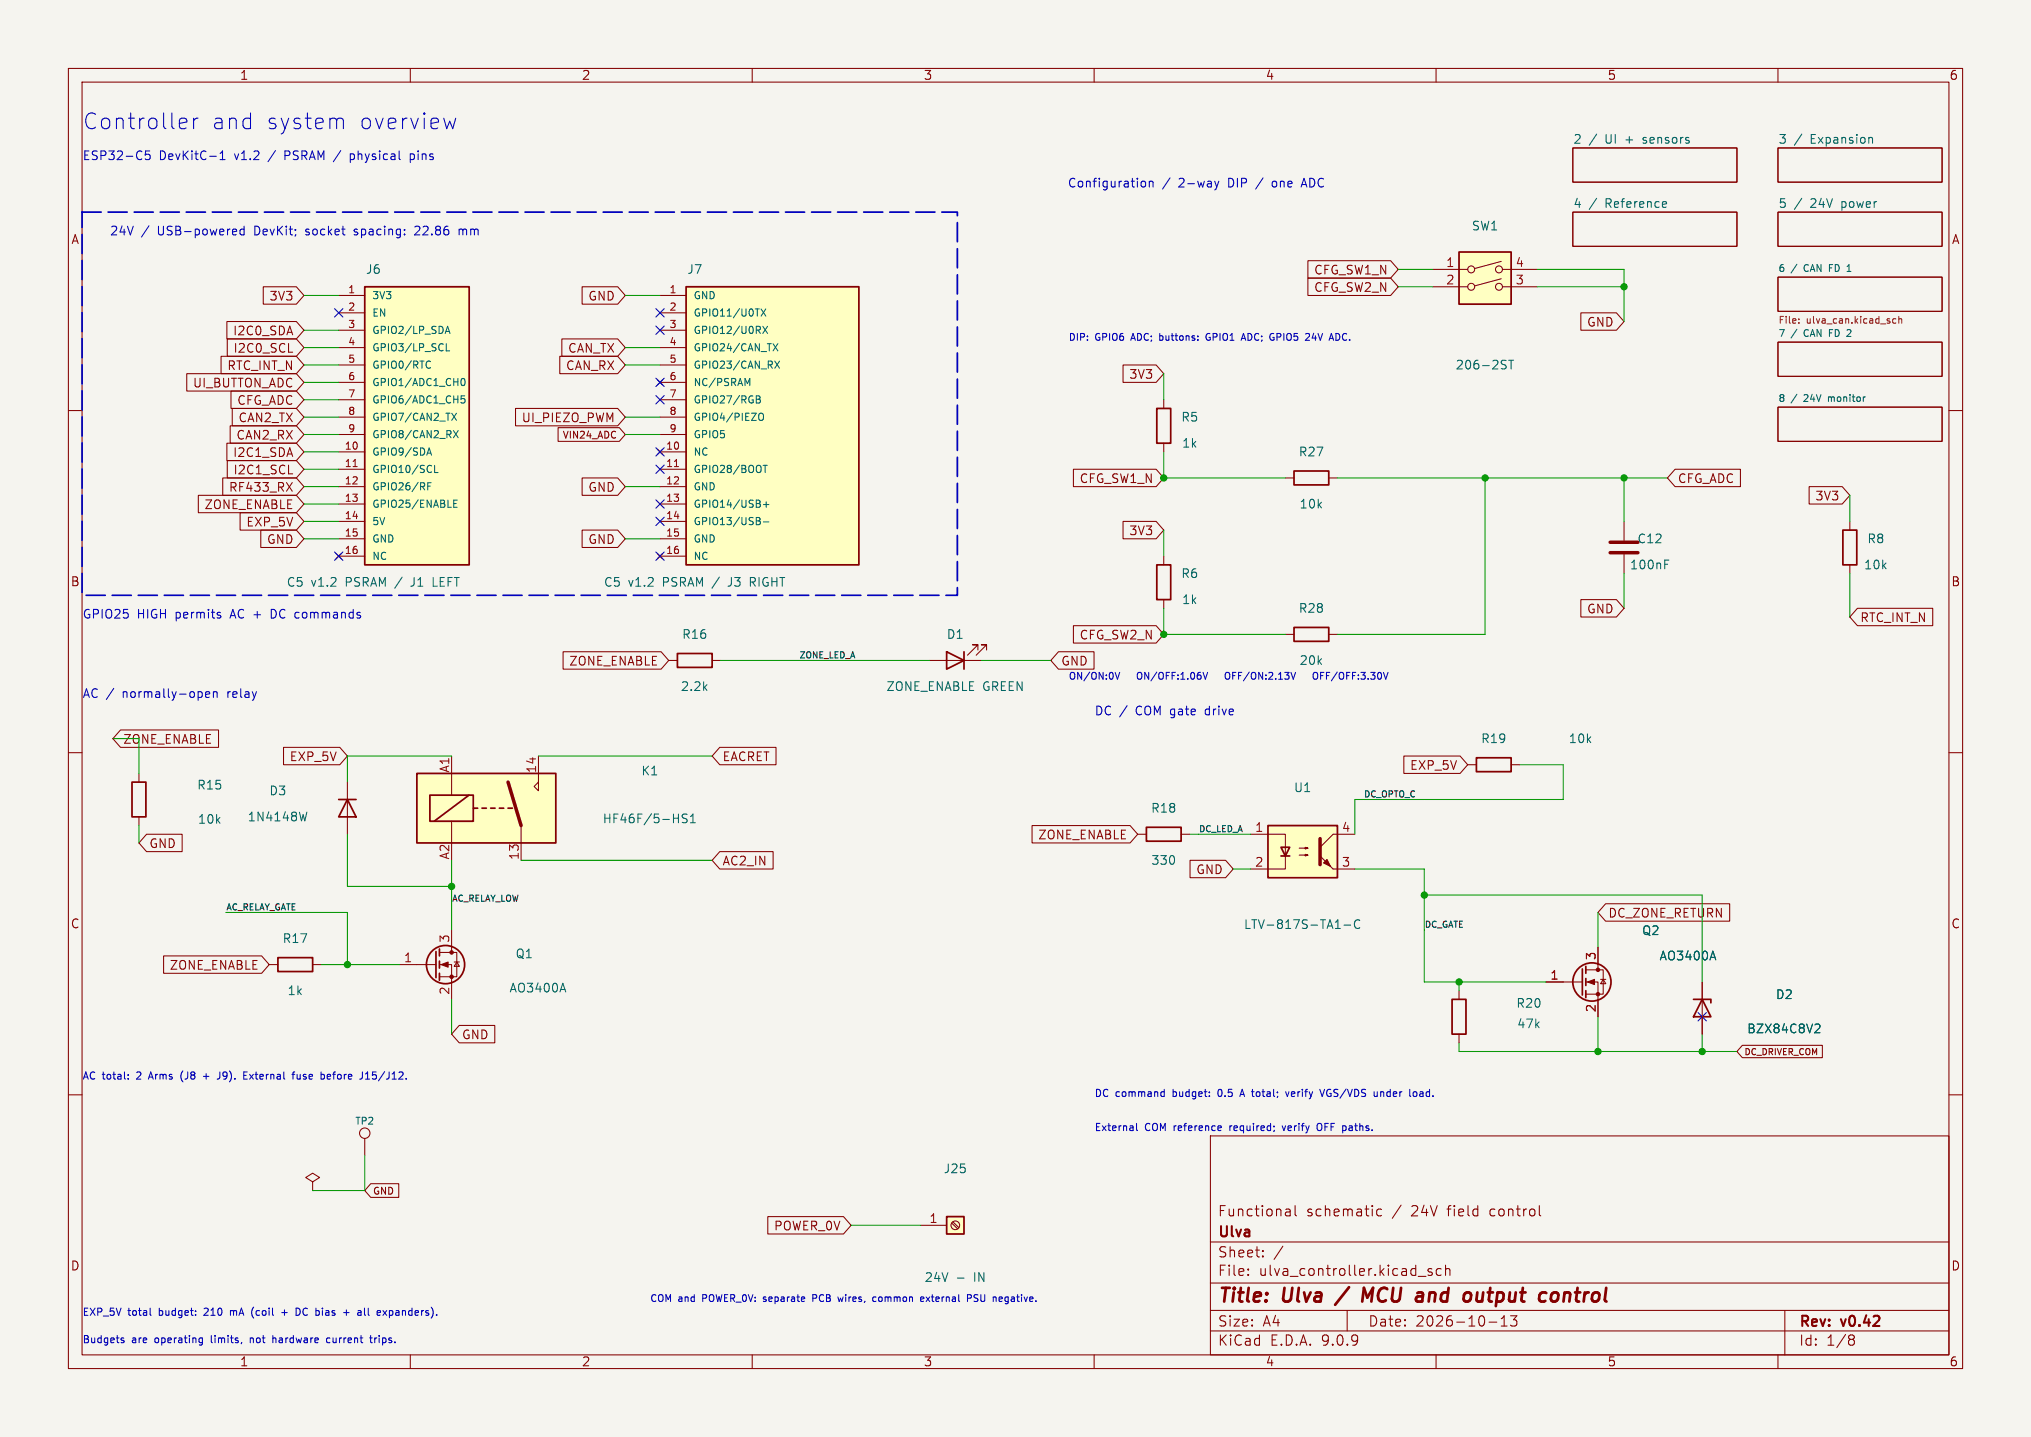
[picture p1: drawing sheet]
<svg xmlns="http://www.w3.org/2000/svg" width="297mm" height="210mm" viewBox="0 0 297 210" stroke-linecap="round" stroke-linejoin="round" font-family="sans-serif">
<path d="M0 0h297v210h-297z" fill="#f5f4ef" stroke="#f5f4ef" stroke-width=".15"/>
<g fill="none" stroke="#840000" stroke-width=".15">
<path d="M10 10h277v190h-277zM12 12h273v186h-273zM60 10v2M110 10v2M160 10v2M210 10v2M260 10v2M230 31h24v5h-24zM230 21.6h24v5h-24zM260 31h24v5h-24zM260 21.6h24v5h-24zM260 59.5h24v5h-24z"/>
<path d="M260 50h24v5h-24zM260 40.5h24v5h-24zM10 60h2M285 60h2M10 110h2M285 110h2M64.3 139.2h2.5v3.5h-2.5M66 135.9v3.3M58.4 141h5.4M64.3 141h1.7v5.1M66.4 140.6h.8M66.8 140.6l.4 .6h-.8z"/>
<path d="M10 160h2M177 166h108v32h-108zM188.2 176.7h.3l.2 .2v.8M188.7 177.6l-.5 .1M188.7 177.1h-.5M189.4 176.2v1.3l.2 .2M202 176.8l-.4-.1-.3 .3v.4l.2 .2h.5M225.1 177.5l.2 .2M285 160h2M60 198v2M110 198v2M160 198v2"/>
<path d="M177 194.5h108M177 191.5h108M177 187.5h108M177 181.5h108M182.5 186.3v.1M182.5 185.5v.1M184.7 183.6v.1M184.7 182.8v.1M187.6 182.1l-1.3 2M197 191.5v3M207.4 186.5h1.1M209.4 185.5l-.4-.1-.2 .2 .1 .2 .5 .2v.3h-.6"/>
<path d="M210 198v2M210.7 185.5l-.4-.1-.3 .3v.4l.2 .2h.5M211.4 185.5a.37 .37 0 0 1 .6 .1v.8M211.4 184.9v1.5M217.7 193.2h1.2M219.5 193.8h.9M219.5 192.7l.5-.4v1.5M221.8 192.3l-.5 .6a.41 .41 0 0 1 .5 .3v.3l-.1 .2-.6 .1-.2-.1M260 198v2M261 191.5v6.5M270.6 195.1l.4 .1 .2 .2-.1 .2-.2 .1M270.6 195.7h.3"/>
<path d="M270.9 195.7l.2 .2 .1 .4-.2 .2-.4 .1"/>
</g>
<path d="M197.3 188.1l-2.1 2.6M200.8 188.2l-.9 1.4-.4-1.4-.3 2M216 188.9l-.1 1 .1 .2 .2 .1 .4-.1M227.1 189a.5 .5 0 0 1 .8 .3l-.1 .5a.62 .62 0 0 1-.7 .4" fill="none" stroke="#840000" stroke-width=".4"/>
<g fill="none" stroke="#006464" stroke-width=".15">
<path d="M243.5 29.5l.2 .3-.6 .1M243.6 30.2l-.1 .1M267.5 39.1h.4M268 38.7h-.5v1M270.1 39.7h.6M270.2 38.9l.2-.2v1M273.5 20.1h.3v.2v.6M267.4 58v.7M267.4 58.1h.1M267.5 48.6h.4M267.5 48.2v1M270.6 48.6l-.5 .6h.6"/>
<path d="M82.3 143.7l.4 1.3"/>
</g>
<path d="M263.1 47.1v.1M263.1 46.6v.1M277.2 46.6h-.2l-.2 .2 .1 .4h.3M277.7 46.7l.1-.1h.3v.6M277.7 46.2v1" fill="none" stroke="#725600" stroke-width=".15"/>
<g fill="none" stroke="#840000" stroke-width=".25">
<path d="M63.8 139.1v3.8M64.3 138.7v1M64.3 140.5v1M64.3 142.2v1.1"/>
<circle cx="65.2" cy="141" r="2.79"/>
</g>
<g fill="#840000" stroke="#840000" stroke-width=".15">
<path d="M64.5 141l1-.4v.8z"/>
<circle cx="66" cy="139.2" r=".25"/>
<circle cx="66" cy="142.7" r=".25"/>
</g>
<path d="M213.4 36.8h7.6v7.7h-7.6z" fill="#ffffc2"/>
<g fill="none" stroke="#840000" stroke-width=".15">
<path d="M209.5 39.4h5.1M219.5 38.2l-3.9 1M219.7 39.4h5.1M209.5 41.9h5.1M219.5 40.7l-3.9 1.1M219.7 41.9h5.1M188 69.9h1.2M194.3 69.9h1.3"/>
<circle cx="215.1" cy="39.4" r=".51"/>
<circle cx="219.2" cy="39.4" r=".51"/>
<circle cx="215.1" cy="41.9" r=".51"/>
<circle cx="219.2" cy="41.9" r=".51"/>
</g>
<path d="M213.4 36.8h7.6v7.7h-7.6zM189.2 68.8h5.1v2.1h-5.1z" fill="none" stroke="#840000" stroke-width=".25"/>
<path d="M220.1 52.6l.2 .1M220.1 53.4l.2 .2-.2 .3M220.6 52.6h.7M221 52.6v1.3" fill="none" stroke="#006464" stroke-width=".15"/>
<path d="M138.4 177.8h2.6v2.5h-2.6z" fill="#ffffc2"/>
<path d="M40.6 140h5.1v2h-5.1zM138.4 177.8h2.6v2.5h-2.6z" fill="none" stroke="#840000" stroke-width=".25"/>
<g fill="none" stroke="#840000" stroke-width=".15">
<path d="M237.5 76.2v2.8M237.5 81v2.8M39.4 141h1.2M45.7 141h1.3M45.7 172.7l1-.6-1-.6-1 .6 1 .6v1.3M45.7 174h.1M53.3 166.4v2.5M134.6 179.1h3.8M139.2 178.7l.8 .9M139.3 178.6l.9 .8"/>
<circle cx="53.3" cy="165.6" r=".76"/>
<circle cx="139.7" cy="179.1" r=".63"/>
</g>
<path d="M243.4 82.5h.5M243.4 81.9h.7M140 186.8h1" fill="none" stroke="#006464" stroke-width=".15"/>
<path d="M235.5 79.2h4M235.5 80.8h4" fill="none" stroke="#840000" stroke-width=".51"/>
<path d="M53.3 41.9h15.3v40.7h-15.3z" fill="#ffffc2"/>
<path d="M53.3 41.9h15.3v40.7h-15.3z" fill="none" stroke="#840000" stroke-width=".25"/>
<g fill="none" stroke="#840000" stroke-width=".15">
<path d="M49.5 43.2h3.8M49.5 45.7h3.8M49.5 48.3h3.8M49.5 50.8h3.8M49.5 53.3h3.8M49.5 55.9h3.8M49.5 58.4h3.8M49.5 61h3.8M49.5 63.5h3.8M49.5 66h3.8M49.5 68.6h3.8M49.5 71.1h3.8"/>
<path d="M49.5 73.7h3.8M49.5 76.2h3.8M49.5 78.7h3.8M49.1 80.9l.8 .8M49.5 81.3h3.8M49.9 80.9l-.8 .8"/>
</g>
<g fill="none" stroke="#006464" stroke-width=".15">
<path d="M62.7 52.8l.3 .1M63 53.7l-.3 .1M65.1 48.7l.4-1 .3 1M65.2 48.4h.5M65.3 50.2v1.1h.5M67.5 55.4l.2-.1a.56 .56 0 0 1 .3 .5 .56 .56 0 0 1-.3 .6l-.2-.1-.1-.3zM68 57.8h-.5l-.1 .5 .2-.1 .3 .1 .1 .1v.4l-.2 .1-.4-.1M62.4 66.5l.4-1 .3 1M62.5 66.2h.5M62.6 71h.3M63.1 70.5h-.5v1.1M63.6 68v1.1h.5"/>
<path d="M66.1 60.4l.7 1M66.3 62.9l.7 1.1M66.4 73.6h.3M66.8 60.4l-.7 1M66.9 73.1h-.5v1h.5M67 62.9l-.7 1.1M63.3 84.4v1.3h.7"/>
</g>
<path d="M51.6 68.2h.6" fill="none" stroke="#a90000" stroke-width=".15"/>
<path d="M100.3 41.9h25.3v40.7h-25.3z" fill="#ffffc2"/>
<path d="M100.3 41.9h25.3v40.7h-25.3zM99.1 95.5h5v2h-5zM19.3 114.3h2v5.1h-2zM49.5 116.8h2.6M50.8 116.8l1.3 2.6h-2.6z" fill="none" stroke="#840000" stroke-width=".25"/>
<g fill="none" stroke="#840000" stroke-width=".15">
<path d="M96.1 55.5l.8 .8M96.5 43.2h3.8M96.5 45.7h3.8M96.5 48.3h3.8M96.5 50.8h3.8M96.5 53.3h3.8M96.5 55.9h3.8M96.5 58.4h3.8M96.9 55.5l-.8 .8M96.1 65.7l.8 .7M96.5 61h3.8M96.5 63.5h3.8"/>
<path d="M96.5 66h3.8M96.5 68.6h3.8M96.5 71.1h3.8M96.5 73.7h3.8M96.5 76.2h3.8M96.5 78.7h3.8M96.9 65.7l-.8 .7M96.1 80.9l.8 .8M96.5 81.3h3.8M96.9 80.9l-.8 .8M97.8 96.5h1.3M104.1 96.5h1.3"/>
<path d="M20.3 113v1.3M20.3 119.4v1.3M50.8 114.3v7.6"/>
</g>
<g fill="none" stroke="#006464" stroke-width=".15">
<path d="M109.3 56.1l.3-.8v1.1M110.6 57.8l.5 .1v.2l-.2 .2M110.6 58.3h.3M110.9 58.3l.3 .2-.1 .3-.5 .1M111.3 45.1l.7 1.1M111.5 47.7l.7 1M112 45.1l-.7 1.1M112.2 47.7l-.7 1M113 50.2l.7 1.1M113.3 52.8l.7 1M113.7 50.2l-.7 1.1M114 52.8l-.7 1"/>
<path d="M110.9 75.6l.2 .2-.2 .3 .2 .1 .1 .3-.2 .2h-.4M111 60.5l.2-.1a.35 .35 0 0 1 .4 .3v.4a.35 .35 0 0 1-.2 .3 .35 .35 0 0 1-.4-.1M111.6 68h.6M111.6 73.7h.8M111.6 76.3h.8M111.9 68v1.1M112 73.3v.8M109.7 85.1h.5M110.2 84.4h-.5v1.3M44.9 118.7l-.3 1.3"/>
</g>
<path d="M98.6 68.2h.6" fill="none" stroke="#a90000" stroke-width=".15"/>
<path d="M61 113h20.3v10.2h-20.3z" fill="#ffffc2"/>
<path d="M66 110.5v5.7M78.7 110.5v5.1l-.6-.7 .6-.6M66 120v3.2M76.2 120.7v5M166.4 121.9h1.2M172.7 121.9h1.3M213.4 144.8v1.3M213.4 151.1v1.3" fill="none" stroke="#840000" stroke-width=".15"/>
<path d="M61 113h20.3v10.2h-20.3zM62.9 116.2h6.3v3.8h-6.3zM68.6 116.2l-5.1 3.8M69.2 118.1h.6M70.5 118.1h.6M71.8 118.1h.6M73 118.1h.7M74.3 118.1h.6M167.6 120.9h5.1v2h-5.1zM212.3 146.1h2.1v5h-2.1z" fill="none" stroke="#840000" stroke-width=".25"/>
<path d="M74.3 114.3l1.9 6.4" fill="none" stroke="#840000" stroke-width=".51"/>
<path d="M100.5 119h-.5l-.2 .1v.4l.6 .2 .1 .3-.3 .2h-.4M101 119.3l.3-.3v1.2M101 120.2h.7" fill="none" stroke="#006464" stroke-width=".15"/>
<path d="M185.4 120.7h10.2v7.6h-10.2z" fill="#ffffc2"/>
<g fill="none" stroke="#840000" stroke-width=".25">
<path d="M169.2 59.7h2v5.1h-2zM269.5 77.5h2v5.1h-2zM138.4 95.3l2.6 1.2-2.6 1.3zM141 95.3v2.5M169.2 82.6h2v5h-2zM189.2 91.7h5.1v2h-5.1zM215.9 110.7h5.1v2.1h-5.1zM185.4 120.7h10.2v7.6h-10.2zM187.3 123.8h1.3l-.6 1.3zM187.3 125.1h1.3M231.4 141.6v3.8M231.9 141.2v1"/>
<path d="M231.9 143v1M231.9 144.8v1M247.6 146.1h2.6v.5M248.9 146.1l1.3 2.5h-2.6z"/>
<circle cx="232.8" cy="143.5" r="2.79"/>
</g>
<g fill="none" stroke="#840000" stroke-width=".15">
<path d="M191.3 38.1h12.1l1.1 1.3-1.1 1.2h-12.1zM27.3 54.6h16l1.1 1.3-1.1 1.3h-16zM32.3 52.1h11l1.1 1.2-1.1 1.3h-11zM33.2 47h10.1l1.1 1.3-1.1 1.2h-10.1zM33.2 49.5h10.1l1.1 1.3-1.1 1.3h-10.1zM33.8 57.1h9.5l1.1 1.3-1.1 1.3h-9.5zM34 59.7h9.3l1.1 1.3-1.1 1.2h-9.3zM38.5 41.9h4.8l1.1 1.3-1.1 1.3h-4.8zM42.2 51.5h.6M75.4 59.7h14.9l1.1 1.3-1.1 1.2h-14.9zM81.9 52.1h8.4l1.1 1.2-1.1 1.3h-8.4zM82.2 49.5h8.1l1.1 1.3-1.1 1.3h-8.1z"/>
<path d="M85.1 41.9h5.2l1.1 1.3-1.1 1.3h-5.2zM164.2 53.3h4.9l1.1 1.3-1.1 1.3h-4.9zM170.2 58.4v1.3M191.3 40.6h12.1l1.1 1.3-1.1 1.3h-12.1zM231.2 45.7h5.2l1.1 1.3-1.1 1.3h-5.2zM29 72.4h14.3l1.1 1.3-1.1 1.2h-14.3zM32.6 69.8h10.7l1.1 1.3-1.1 1.3h-10.7zM33.2 64.8h10.1l1.1 1.2-1.1 1.3h-10.1zM33.2 67.3h10.1l1.1 1.3-1.1 1.3h-10.1zM33.7 62.2h9.6l1.1 1.3-1.1 1.3h-9.6zM35.1 74.9h8.2l1.1 1.3-1.1 1.3h-8.2zM38.1 77.5h5.2l1.1 1.2-1.1 1.3h-5.2z"/>
<path d="M41.9 70.5l.8 1.3M42.2 69.3h.6M42.7 70.5l-.8 1.3M81.6 62.5h9l.8 1-.8 1h-9zM85.1 77.5h5.2l1.1 1.2-1.1 1.3h-5.2zM85.1 69.8h5.2l1.1 1.3-1.1 1.3h-5.2zM157 68.6h12.1l1.1 1.3-1.1 1.2h-12.1zM164.2 76.2h4.9l1.1 1.3-1.1 1.2h-4.9zM170.2 64.8v1.2M245 68.6h9.5v2.5h-9.5l-1.2-1.2zM264.6 71.1h4.8l1.1 1.3-1.1 1.3h-4.8zM270.5 76.2v1.3"/>
<path d="M82.3 95.2h14.4l1.1 1.3-1.1 1.3h-14.4zM135.9 96.5h7.6M143 95v-.8h-.8h.8l-1.5 1.6M144.3 95v-.8h-.8h.8l-1.6 1.6M154.8 95.2h5.2v2.6h-5.2l-1.1-1.3zM157 91.4h12.1l1.1 1.3-1.1 1.3h-12.1zM170.2 81.3v1.3M170.2 87.6v1.3M188 92.7h1.2M194.3 92.7h1.3M231.2 87.6h5.2l1.1 1.3-1.1 1.3h-5.2zM270.5 82.6v1.2"/>
<path d="M271.6 88.9h11v2.5h-11l-1.1-1.2zM17.6 106.7h14.4v2.5h-14.4l-1.1-1.2zM41.5 109.2h8.2l1.1 1.3-1.1 1.3h-8.2zM105.3 109.2h8.2v2.6h-8.2l-1.2-1.3zM205.3 110.5h8.2l1.1 1.3-1.1 1.2h-8.2zM214.6 111.8h1.3M221 111.8h1.2M21.4 121.9h5.2v2.6h-5.2l-1.1-1.3zM23.9 139.7h14.4l1.1 1.3-1.1 1.2h-14.4zM105.3 124.5h7.8v2.5h-7.8l-1.2-1.3zM150.9 120.6h14.4l1.1 1.3-1.1 1.3h-14.4zM174 125.7h5.2l1.1 1.3-1.1 1.3h-5.2z"/>
<path d="M182.9 121.9h5.1v3.3M188 125.1v1.9h-5.1M190 124h1.3l-.4 .1v-.3l.4 .2M190 125h1.3l-.4 .1v-.3l.4 .2M194.9 127h3.2M198.1 121.9h-3.2l-1.9 1.9M233.7 138.4v3.3M234.8 132.1h18.1v2.5h-18.1l-1.1-1.2zM67.2 149.9h5.2v2.5h-5.2l-1.2-1.3zM226.1 143.5h5.3M231.9 141.7h2.5v3.6h-2.5M231.9 143.5h1.8v5.1"/>
<path d="M234.1 143.1h.7M234.4 143.1l.4 .7h-.7zM248.9 143.5v7.6M254.8 152.8h11.7v1.8h-11.7l-.8-.9zM54.2 173h4.1v2h-4.1l-.9-1zM112.3 177.8h11l1.2 1.3-1.2 1.2h-11z"/>
</g>
<path d="M193 122.6v3.8" fill="none" stroke="#840000" stroke-width=".51"/>
<g fill="#840000" stroke="#840000" stroke-width=".15">
<path d="M193.5 126.1l.6-.5 .5 1z"/>
<path d="M193 125.1l1.9 1.9z"/>
<path d="M232.2 143.5l1-.4v.8z"/>
<circle cx="233.7" cy="141.7" r=".25"/>
<circle cx="233.7" cy="145.3" r=".25"/>
</g>
<path d="M196.5 135.2h1M198.8 134.5a.51 .51 0 0 0-.6 0 .51 .51 0 0 0-.1 .6 .48 .48 0 0 0 .2 .5 .48 .48 0 0 0 .5 0M250.5 139l.4 1.3M265.6 149.7h.4l.1 .3-.7 .9h.7" fill="none" stroke="#006464" stroke-width=".15"/>
<g fill="none" stroke="#009600" stroke-width=".15">
<path d="M204.5 39.4h5M224.8 39.4h12.7v7.6M44.4 53.3h5.1M44.4 50.8h5.1M44.4 43.2h5.1M44.4 55.9h5.1M44.4 48.3h5.1M44.4 58.4h5.1M91.4 53.3h5.1M91.4 50.8h5.1M91.4 43.2h5.1M170.2 54.6v3.8"/>
<path d="M204.5 41.9h5M224.8 41.9h12.7M44.4 63.5h5.1M44.4 61h5.1M44.4 68.6h5.1M44.4 76.2h5.1M44.4 78.7h5.1M44.4 71.1h5.1M44.4 73.7h5.1M44.4 66h5.1M91.4 63.5h5.1M91.4 61h5.1"/>
<path d="M91.4 78.7h5.1M91.4 71.1h5.1M170.2 66v3.9h17.8M170.2 77.5v3.8M195.6 69.9h48.2M217.2 69.9v22.8h-21.6M237.5 69.9v6.3M270.5 72.4v3.8M105.4 96.5h30.5M143.5 96.5h10.2M170.2 88.9v3.8h17.8M237.5 83.8v5.1"/>
<path d="M270.5 83.8v6.4M16.5 108h3.8v5M66 110.5h-15.2v3.8M78.7 110.5h25.4M222.2 111.8h6.4v5h-30.5v5.1M20.3 120.7v2.5M33 133.4h17.8v7.6M50.8 121.9v7.6h15.2M66 125.7v10.2M76.2 125.7h27.9M174 121.9h8.9M180.3 127h2.6"/>
<path d="M198.1 127h10.2v16.5h17.8M208.3 130.8h40.6v12.7M233.7 133.4v5M47 141h11.4M66 146.1v5M213.4 152.4v1.3h40.6M213.4 143.5v1.3M233.7 148.6v5.1M248.9 151.1v2.6M53.3 168.9v5.1h-7.6M124.5 179.1h10.1"/>
</g>
<g fill="none" stroke="#000084" stroke-width=".15">
<path d="M48.9 45.1l1.2 1.2M50.1 45.1l-1.2 1.2M95.9 45.1l1.2 1.2M95.9 47.7l1.2 1.2M95.9 57.8l1.2 1.2M95.9 55.3l1.2 1.2M97.1 45.1l-1.2 1.2M97.1 47.7l-1.2 1.2M97.1 57.8l-1.2 1.2M97.1 55.3l-1.2 1.2M95.9 65.4l1.2 1.2M95.9 68l1.2 1.2"/>
<path d="M95.9 73.1l1.2 1.2M95.9 75.6l1.2 1.2M97.1 65.4l-1.2 1.2M97.1 68l-1.2 1.2M97.1 73.1l-1.2 1.2M97.1 75.6l-1.2 1.2M48.9 80.7l1.2 1.2M50.1 80.7l-1.2 1.2M95.9 80.7l1.2 1.2M97.1 80.7l-1.2 1.2M248.3 148l1.2 1.2M249.5 148l-1.2 1.2"/>
</g>
<g fill="none" stroke="#0000c2" stroke-width=".15">
<path d="M27 17.3l.2 .1 .1 .4-1.1 .2M27.2 18.7l-.2 .1M28.3 17.3v1.5M29 17.3a.59 .59 0 0 0-.7 .4M49.9 17.3l.2 .1 .1 .2v1.2M66.6 17.3l-.4 1.5-.4-1.1M21.9 22.1h-.6l-.1 .6 .2-.2 .4 .1 .2 .2-.1 .4-.2 .1h-.3l-.2-.1M30.7 22.8h.9M32.2 23.3h.7M32.2 22.4l.3-.3v1.2M35.7 33.1v1.2M35.7 33.5h-.4l-.2 .2v.4l.1 .2h.5"/>
<path d="M51.2 23.3h.4M51.2 22.5v1.3M51.6 22.5h-.4M51.8 34.3h.1M52 33.5l-.2 .2 .2 .2M60 22.5h.4l.1 .1M60 22.5v1.3M60.5 23.2l-.1 .1h-.4M61.2 33.1h-.3l-.2 .1M61.3 33.6l-.7 .7h.8M67.1 33.6l.4-.1 .2 .2M67.1 33.5v.8"/>
<path d="M167 26.5h.3l.2 .2v.4l-.1 .2h-.4M168.1 26.6l.2-.1h.3v.8M168.1 26.5v.8M177.6 26.5l.3 .8M177.9 27.3l-.2 .4M178.2 26.5l-.3 .8M186.2 26.5l-.2 .2v.4l.2 .2M190.4 27h.6M190.7 26.1l-.4 1.2M169.6 48.7v1M169.6 49.7h.1M169.7 49.1h-.1"/>
<path d="M176.7 48.7a.54 .54 0 0 0-.3 .5 .54 .54 0 0 0 .3 .5M181.5 49.7l.3-1 .4 1M181.6 49.4h.5M186.1 49.3h.2v.4M192.1 48.7l-.2 .7h.6M195.4 48.7l.4 .2M195.8 49.6l-.4 .1M32.1 89.9l.2 .2-.2 .2M32.1 89.5h.1M40 89.1h-.3v1.2h.3M163.1 98.3l.3 1 .3-1M166.5 98.3a.71 .71 0 0 0 0 .9"/>
<path d="M176.6 98.3l-.3 1M179.2 98.4l.2-.1a.34 .34 0 0 1 .4 .3v.3a.33 .33 0 0 1-.3 .4 .33 .33 0 0 1-.3-.4zM192.1 98.4l.2-.1a.34 .34 0 0 1 .4 .3v.3a.33 .33 0 0 1-.3 .4 .33 .33 0 0 1-.4-.4zM193.1 98.7h.4M193.6 98.3h-.5v1M30.1 101.5l.6-.1-.1-.3h-.4l-.1 .2v.6h.5M31.2 101.2l.2-.1h.3l.1 .8M31.2 101.1v.8M18.8 157.6v.1M18.8 157.1v.1M22.1 156.7l-.4 1M26.7 156.6a1.23 1.23 0 0 0 0 1.5"/>
<path d="M29.8 157.3h.8M30.2 156.9v.8M32.2 156.7v.7l-.3 .3M35.7 157.2h.3M35.7 157.7h.5M35.7 156.7h.5M36.5 157l.6 .7M37.1 157l-.6 .7M42.7 157h.4M43.1 156.7l-.2 .1v.9M43.5 157v.7h.3l.1-.1M43.9 157v.7"/>
<path d="M47.9 157.4l.5-.1-.1-.2-.3-.1-.1 .2v.5h.4M53.5 157.7h.6M53.5 157l.3-.3v1M170 159.5l.3 .1M170.3 159.2v1M181.4 159.9h.5M181.7 159.2l-.4 1M188 159.5l.3 .7 .2-.7M193 159.2l.4 1 .3-1M194.1 159.4v.6M201.9 159.5v.7M202.2 159.5l-.3 .1"/>
<path d="M206.8 159.6l.2-.1 .2 .2-.1 .5h-.3M207.7 159.9v.3M166.2 164.2v.9l.2 .1M170.3 160.2h-.3M178.5 164.5l.1 .3-.5 .1M178.6 165.2h-.1M187.5 164.5l.3 .7M193.2 164.2h-.1a.35 .35 0 0 0-.5 .3v.4a.35 .35 0 0 0 .2 .3 .35 .35 0 0 0 .4 0M17.8 195.8l.4 .2-.1 .2h-.3M17.8 195.6h.3M22 191.2v.9l.1 .1M29.3 195.5l.3 .1"/>
<path d="M29.6 196.2h-.3M29.6 195.5v.9l-.1 .1-.2 .1M30.4 191.6l-.6 .6h.7M33.7 191.5v.7M34 191.5l-.3 .1M36.6 195.5v.7M36.9 195.5l-.3 .1M37 192.4l.1 .2M37.1 191l-.1 .2M39.9 195.6l.2-.1 .2 .1 .1 .6M39.9 195.2v1M41.2 191.8h.8"/>
<path d="M41.6 191.4v.8M43.3 192.2v-1a.54 .54 0 0 1 .6 .4 .54 .54 0 0 1-.3 .6M48.3 195.6l-.3-.1-.2 .2 .1 .5h.4M50.3 191.8h.8M53.3 191.2v.9M53.4 192.2h.1M53.9 191.2v.9l.1 .1M54.1 195.5h.4M54.2 195.2v.9l.3 .1M54.8 195.5v.7M55.1 195.5l-.3 .2M56 191.5l.6 .7"/>
<path d="M56.6 191.5l-.6 .7M57 192.2h.3M57 191.5v1.1M57.3 191.5l-.3 .1M111.6 190.2h.1M111.7 189.6v.2M118.9 189.7h.3M119.2 189.2h-.3v1M123.3 189.5l-.2 .7-.2-.5-.2 .5M128.1 189.6l-.3-.1-.2 .2 .1 .5h.4M134.6 189.9l.5-.1v-.2l-.3-.1-.2 .2 .1 .5h.4M135.4 189.5l.6 .7"/>
<path d="M136 189.5l-.6 .7M141.5 189.2h.4l.2 .2-.1 .3h-.5M142.4 190.2h.5M142.9 189.2l-.4 .1-.1 .2 .1 .1 .4 .2M146.4 189.5l.2 .3-.5 .1M146.5 190.2h-.1"/>
</g>
<path d="M12 31h128v56h-128z" fill="none" stroke="#0000c2" stroke-width=".25" stroke-dasharray="2.8 1"/>
<g fill="#009600" stroke="#009600" stroke-width=".15">
<circle cx="50.8" cy="141" r=".46"/>
<circle cx="213.4" cy="143.5" r=".46"/>
<circle cx="233.7" cy="153.7" r=".46"/>
<circle cx="248.9" cy="153.7" r=".46"/>
<circle cx="208.3" cy="130.8" r=".46"/>
<circle cx="66" cy="129.5" r=".46"/>
<circle cx="170.2" cy="69.9" r=".46"/>
<circle cx="237.5" cy="41.9" r=".46"/>
<circle cx="170.2" cy="92.7" r=".46"/>
<circle cx="217.2" cy="69.9" r=".46"/>
<circle cx="237.5" cy="69.9" r=".46"/>
</g>
<g font-size="3.2" fill="#0000c2">
<text x="12" y="19.1">Controller</text>
<text x="30.8" y="19.1">and</text>
<text x="38.8" y="19.1">system</text>
<text x="52.4" y="19.1">overview</text>
</g>
<g font-size="2.8" fill="#840000">
<text x="178" y="190.9">Title:</text>
<text x="187.7" y="190.9">Ulva</text>
<text x="200.9" y="190.9">MCU</text>
<text x="209.6" y="190.9">and</text>
<text x="217.3" y="190.9">output</text>
<text x="229.2" y="190.9">control</text>
</g>
<g font-size="2.1" fill="#840000">
<text x="178" y="178">Functional</text>
<text x="191" y="178">schematic</text>
<text x="203.7" y="178">/</text>
<text x="206.5" y="178">24V</text>
<text x="212" y="178">field</text>
<text x="218.3" y="178">control</text>
<text x="178" y="184">Sheet:</text>
<text x="178" y="181.2">Ulva</text>
<text x="178" y="186.7">File:</text>
<text x="184.1" y="186.7">ulva_controller.kicad_sch</text>
<text x="178" y="196.9">KiCad</text>
<text x="178" y="194.1">Size:</text>
<text x="184.7" y="194.1">A4</text>
<text x="185.7" y="196.9">E.D.A.</text>
<text x="193.3" y="196.9">9.0.9</text>
<text x="200" y="194.1">Date:</text>
<text x="207" y="194.1">2026-10-13</text>
<text x="263" y="194.3">Rev:</text>
<text x="263" y="196.9">Id:</text>
<text x="267.1" y="196.9">1/8</text>
<text x="269.4" y="194.3">v0.42</text>
</g>
<g font-size="1.8" fill="#840000">
<text x="35" y="11.9">1</text>
<text x="85" y="11.9">2</text>
<text x="135" y="11.9">3</text>
<text x="185" y="11.9">4</text>
<text x="235" y="11.9">5</text>
<text x="285" y="11.9">6</text>
<text x="10.3" y="35.9">A</text>
<text x="285.3" y="35.9">A</text>
<text x="192.1" y="40.3">CFG_SW1_N</text>
<text x="39.3" y="44.1">3V3</text>
<text x="85.9" y="44.1">GND</text>
<text x="192.1" y="42.9">CFG_SW2_N</text>
<text x="232" y="47.9">GND</text>
<text x="34" y="49.2">I2C0_SDA</text>
<text x="34" y="51.8">I2C0_SCL</text>
<text x="83" y="51.8">CAN_TX</text>
<text x="28.1" y="56.8">UI_BUTTON_ADC</text>
<text x="33.1" y="54.3">RTC_INT_N</text>
<text x="34.6" y="59.4">CFG_ADC</text>
<text x="82.7" y="54.3">CAN_RX</text>
<text x="165" y="55.6">3V3</text>
<text x="34.5" y="64.5">CAN2_RX</text>
<text x="34.8" y="61.9">CAN2_TX</text>
<text x="76.2" y="61.9">UI_PIEZO_PWM</text>
<text x="34" y="67">I2C1_SDA</text>
<text x="34" y="69.5">I2C1_SCL</text>
<text x="157.8" y="70.8">CFG_SW1_N</text>
<text x="245.3" y="70.8">CFG_ADC</text>
<text x="29.8" y="74.6">ZONE_ENABLE</text>
<text x="33.4" y="72.1">RF433_RX</text>
<text x="35.9" y="77.2">EXP_5V</text>
<text x="85.9" y="72.1">GND</text>
<text x="265.4" y="73.3">3V3</text>
<text x="38.9" y="79.7">GND</text>
<text x="85.9" y="79.7">GND</text>
<text x="165" y="78.4">3V3</text>
<text x="10.3" y="85.9">B</text>
<text x="232" y="89.9">GND</text>
<text x="285.3" y="85.9">B</text>
<text x="157.8" y="93.7">CFG_SW2_N</text>
<text x="271.9" y="91.1">RTC_INT_N</text>
<text x="83.2" y="97.5">ZONE_ENABLE</text>
<text x="155.1" y="97.5">GND</text>
<text x="17.9" y="108.9">ZONE_ENABLE</text>
<text x="42.3" y="111.4">EXP_5V</text>
<text x="105.6" y="111.4">EACRET</text>
<text x="206.1" y="112.7">EXP_5V</text>
<text x="21.7" y="124.1">GND</text>
<text x="151.7" y="122.9">ZONE_ENABLE</text>
<text x="105.6" y="126.7">AC2_IN</text>
<text x="174.8" y="128">GND</text>
<text x="10.3" y="135.9">C</text>
<text x="235.1" y="134.3">DC_ZONE_RETURN</text>
<text x="285.3" y="135.9">C</text>
<text x="24.7" y="141.9">ZONE_ENABLE</text>
<text x="67.5" y="152.1">GND</text>
<text x="10.3" y="185.9">D</text>
<text x="113.1" y="180">POWER_0V</text>
<text x="285.3" y="185.9">D</text>
<text x="35" y="199.9">1</text>
<text x="85" y="199.9">2</text>
<text x="135" y="199.9">3</text>
<text x="185" y="199.9">4</text>
<text x="235" y="199.9">5</text>
<text x="285" y="199.9">6</text>
</g>
<g font-size="1.8" fill="#0000c2">
<text x="12" y="23.6">ESP32-C5</text>
<text x="23.3" y="23.6">DevKitC-1</text>
<text x="34.4" y="23.6">v1.2</text>
<text x="39.6" y="23.6">/</text>
<text x="42.1" y="23.6">PSRAM /</text>
<text x="52" y="23.6">physical</text>
<text x="61" y="23.6">pins</text>
<text x="156.1" y="27.6">Configuration</text>
<text x="170" y="27.6">/</text>
<text x="172.5" y="27.6">2-way</text>
<text x="179.9" y="27.6">DIP</text>
<text x="184.2" y="27.6">/</text>
<text x="186.7" y="27.6">one</text>
<text x="191.3" y="27.6">ADC</text>
<text x="16" y="34.6">24V</text>
<text x="20.7" y="34.6">/</text>
<text x="23.2" y="34.6">USB-powered</text>
<text x="37.5" y="34.6">DevKit;</text>
<text x="45.2" y="34.6">socket</text>
<text x="52.5" y="34.6">spacing:</text>
<text x="61.5" y="34.6">22.86</text>
<text x="68.2" y="34.6">mm</text>
<text x="12" y="90.6">GPIO25</text>
<text x="20.1" y="90.6">HIGH</text>
<text x="25.8" y="90.6">permits</text>
<text x="34" y="90.6">AC +</text>
<text x="40.3" y="90.6">DC commands</text>
<text x="12" y="102.2">AC /</text>
<text x="18" y="102.2">normally-open</text>
<text x="33.5" y="102.2">relay</text>
<text x="160" y="104.8">DC /</text>
<text x="166.2" y="104.8">COM gate</text>
<text x="176.7" y="104.8">drive</text>
</g>
<g font-size="1.8" fill="#006464">
<text x="230" y="21.2">2</text>
<text x="232.4" y="21.2">/</text>
<text x="234.9" y="21.2">UI</text>
<text x="238" y="21.2">+</text>
<text x="240.7" y="21.2">sensors</text>
<text x="260" y="21.2">3</text>
<text x="262.4" y="21.2">/</text>
<text x="264.9" y="21.2">Expansion</text>
<text x="215.1" y="33.9">SW1</text>
<text x="230" y="30.6">4</text>
<text x="232.4" y="30.6">/</text>
<text x="234.9" y="30.6">Reference</text>
<text x="260" y="30.6">5</text>
<text x="262.4" y="30.6">/</text>
<text x="264.9" y="30.6">24V</text>
<text x="269.6" y="30.6">power</text>
<text x="53.4" y="40.2">J6</text>
<text x="100.4" y="40.2">J7</text>
<text x="212.8" y="54.2">206-2ST</text>
<text x="172.6" y="61.8">R5</text>
<text x="172.8" y="65.6">1k</text>
<text x="189.8" y="66.9">R27</text>
<text x="189.9" y="74.5">10k</text>
<text x="238.3" y="83.4">100nF</text>
<text x="239.4" y="79.6">C12</text>
<text x="272.5" y="83.4">10k</text>
<text x="273" y="79.6">R8</text>
<text x="41.8" y="86">C5</text>
<text x="45.5" y="86">v1.2</text>
<text x="50.7" y="86">PSRAM /</text>
<text x="60.6" y="86">J1</text>
<text x="64" y="86">LEFT</text>
<text x="88.2" y="86">C5</text>
<text x="91.9" y="86">v1.2</text>
<text x="97" y="86">PSRAM /</text>
<text x="107" y="86">J3</text>
<text x="110.3" y="86">RIGHT</text>
<text x="172.6" y="84.7">R6</text>
<text x="172.8" y="88.5">1k</text>
<text x="189.8" y="89.8">R28</text>
<text x="99.7" y="93.6">R16</text>
<text x="138.4" y="93.6">D1</text>
<text x="99.5" y="101.2">2.2k</text>
<text x="129.5" y="101.2">ZONE_ENABLE</text>
<text x="143.7" y="101.2">GREEN</text>
<text x="189.9" y="97.4">20k</text>
<text x="93.7" y="113.5">K1</text>
<text x="216.5" y="108.8">R19</text>
<text x="229.3" y="108.8">10k</text>
<text x="28.7" y="115.6">R15</text>
<text x="39.3" y="116.4">D3</text>
<text x="168.2" y="119">R18</text>
<text x="189.1" y="116">U1</text>
<text x="28.9" y="120.6">10k</text>
<text x="36.1" y="120.2">1N4148W</text>
<text x="88" y="120.5">HF46F/5-HS1</text>
<text x="168.3" y="126.6">330</text>
<text x="181.8" y="136">LTV-817S-TA1-C</text>
<text x="240" y="136.9">Q2</text>
<text x="41.2" y="138">R17</text>
<text x="75.3" y="140.3">Q1</text>
<text x="242.6" y="140.6">AO3400A</text>
<text x="42" y="145.6">1k</text>
<text x="74.4" y="145.3">AO3400A</text>
<text x="221.6" y="147.5">R20</text>
<text x="259.6" y="146.2">D2</text>
<text x="221.8" y="150.5">47k</text>
<text x="255.4" y="151.2">BZX84C8V2</text>
<text x="137.9" y="171.7">J25</text>
<text x="135.1" y="187.6">24V</text>
<text x="142.5" y="187.6">IN</text>
</g>
<g font-size="1.8" fill="#a90000">
<text x="211.4" y="39.1">1</text>
<text x="211.4" y="41.7">2</text>
<text x="221.5" y="39.1">4</text>
<text x="221.5" y="41.7">3</text>
<text x="65.8" y="113" transform="rotate(-90 65.8 113)">A1</text>
<text x="78.5" y="113.1" transform="rotate(-90 78.5 113.1)">14</text>
<text x="65.8" y="125.7" transform="rotate(-90 65.8 125.7)">A2</text>
<text x="75.9" y="125.8" transform="rotate(-90 75.9 125.8)">13</text>
<text x="183.4" y="121.7">1</text>
<text x="196.1" y="121.7">4</text>
<text x="183.4" y="126.7">2</text>
<text x="196.1" y="126.7">3</text>
<text x="65.8" y="137.9" transform="rotate(-90 65.8 137.9)">3</text>
<text x="59" y="140.7">1</text>
<text x="226.6" y="143.3">1</text>
<text x="233.4" y="140.4" transform="rotate(-90 233.4 140.4)">3</text>
<text x="65.8" y="145.5" transform="rotate(-90 65.8 145.5)">2</text>
<text x="233.4" y="148" transform="rotate(-90 233.4 148)">2</text>
<text x="135.8" y="178.8">1</text>
</g>
<g font-size="1.5" fill="#a90000">
<text x="50.8" y="42.9">1</text>
<text x="50.8" y="45.5">2</text>
<text x="97.8" y="42.9">1</text>
<text x="97.8" y="45.5">2</text>
<text x="50.8" y="48">3</text>
<text x="50.8" y="50.5">4</text>
<text x="50.8" y="53.1">5</text>
<text x="97.8" y="48">3</text>
<text x="97.8" y="50.5">4</text>
<text x="97.8" y="53.1">5</text>
<text x="50.8" y="55.6">6</text>
<text x="50.8" y="58.2">7</text>
<text x="97.8" y="55.6">6</text>
<text x="97.8" y="58.2">7</text>
<text x="50.3" y="65.8">10</text>
<text x="50.8" y="60.7">8</text>
<text x="50.8" y="63.2">9</text>
<text x="97.3" y="65.8">10</text>
<text x="97.8" y="60.7">8</text>
<text x="97.8" y="63.2">9</text>
<text x="50.3" y="68.3">11</text>
<text x="50.3" y="70.9">12</text>
<text x="97.3" y="68.3">11</text>
<text x="97.3" y="70.9">12</text>
<text x="50.3" y="73.4">13</text>
<text x="50.3" y="75.9">14</text>
<text x="97.3" y="73.4">13</text>
<text x="97.3" y="75.9">14</text>
<text x="50.3" y="78.5">15</text>
<text x="50.3" y="81">16</text>
<text x="97.3" y="78.5">15</text>
<text x="97.3" y="81">16</text>
</g>
<g font-size="1.5" fill="#006464">
<text x="54.4" y="43.9">3V3</text>
<text x="54.4" y="46.5">EN</text>
<text x="101.3" y="43.9">GND</text>
<text x="101.3" y="46.5">GPIO11/U0TX</text>
<text x="54.4" y="49">GPIO2/LP_SDA</text>
<text x="54.4" y="51.6">GPIO3/LP_SCL</text>
<text x="101.3" y="49">GPIO12/U0RX</text>
<text x="101.3" y="51.6">GPIO24/CAN_TX</text>
<text x="54.4" y="54.1">GPIO0/RTC</text>
<text x="54.4" y="56.6">GPIO1/ADC1_CH0</text>
<text x="54.4" y="59.2">GPIO6/ADC1_CH5</text>
<text x="101.3" y="54.1">GPIO23/CAN_RX</text>
<text x="101.3" y="56.6">NC/PSRAM</text>
<text x="101.3" y="59.2">GPIO27/RGB</text>
<text x="54.4" y="61.7">GPIO7/CAN2_TX</text>
<text x="54.4" y="64.3">GPIO8/CAN2_RX</text>
<text x="101.3" y="61.7">GPIO4/PIEZO</text>
<text x="101.3" y="64.3">GPIO5</text>
<text x="54.4" y="66.8">GPIO9/SDA</text>
<text x="54.4" y="69.3">GPIO10/SCL</text>
<text x="54.4" y="71.9">GPIO26/RF</text>
<text x="101.3" y="66.8">NC</text>
<text x="101.3" y="69.3">GPIO28/BOOT</text>
<text x="101.3" y="71.9">GND</text>
<text x="54.4" y="74.4">GPIO25/ENABLE</text>
<text x="54.4" y="77">5V</text>
<text x="101.3" y="74.4">GPIO14/USB+</text>
<text x="101.3" y="77">GPIO13/USB-</text>
<text x="54.4" y="79.5">GND</text>
<text x="54.4" y="82">NC</text>
<text x="101.3" y="79.5">GND</text>
<text x="101.3" y="82">NC</text>
</g>
<g font-size="1.5" fill="#0000c2">
<text x="12" y="158">AC total:</text>
<text x="20.2" y="158">2</text>
<text x="22.2" y="158">Arms</text>
<text x="27.1" y="158">(J8</text>
<text x="30.6" y="158">+</text>
<text x="33" y="158">J9).</text>
<text x="37" y="158">External</text>
<text x="44.5" y="158">fuse</text>
<text x="48.8" y="158">before</text>
<text x="54.8" y="158">J15/J12.</text>
<text x="160" y="160.5">DC</text>
<text x="163.1" y="160.5">command</text>
<text x="171.7" y="160.5">budget:</text>
<text x="178.5" y="160.5">0.5</text>
<text x="182.1" y="160.5">A total;</text>
<text x="189.2" y="160.5">verify</text>
<text x="194.5" y="160.5">VGS/VDS</text>
<text x="202.6" y="160.5">under</text>
<text x="208" y="160.5">load.</text>
<text x="160" y="165.5">External</text>
<text x="167.4" y="165.5">COM reference</text>
<text x="180.2" y="165.5">required;</text>
<text x="188.2" y="165.5">verify</text>
<text x="193.5" y="165.5">OFF paths.</text>
<text x="12" y="192.5">EXP_5V</text>
<text x="12" y="196.5">Budgets</text>
<text x="18.7" y="192.5">total</text>
<text x="19.3" y="196.5">are</text>
<text x="22.8" y="196.5">operating</text>
<text x="23.4" y="192.5">budget:</text>
<text x="30.3" y="192.5">210</text>
<text x="31.3" y="196.5">limits,</text>
<text x="34.3" y="192.5">mA</text>
<text x="37.2" y="196.5">not</text>
<text x="37.7" y="192.5">(coil</text>
<text x="40.8" y="196.5">hardware</text>
<text x="42.3" y="192.5">+</text>
<text x="44.7" y="192.5">DC</text>
<text x="47.8" y="192.5">bias</text>
<text x="48.9" y="196.5">current</text>
<text x="52.1" y="192.5">+</text>
<text x="54.5" y="192.5">all</text>
<text x="55.6" y="196.5">trips.</text>
<text x="57.6" y="192.5">expanders).</text>
</g>
<g font-size="1.4" fill="#006464">
<text x="260" y="39.8">6</text>
<text x="262" y="39.8">/</text>
<text x="264" y="39.8">CAN</text>
<text x="268" y="39.8">FD</text>
<text x="260" y="49.3">7</text>
<text x="262" y="49.3">/</text>
<text x="264" y="49.3">CAN</text>
<text x="268" y="49.3">FD</text>
<text x="270.8" y="49.3">2</text>
<text x="260" y="58.8">8</text>
<text x="262" y="58.8">/</text>
<text x="264" y="58.8">24V</text>
<text x="267.8" y="58.8">monitor</text>
<text x="51.9" y="164.6">TP2</text>
</g>
<g font-size="1.4" fill="#725600">
<text x="260" y="47.7">File:</text>
<text x="264.2" y="47.7">ulva_can.kicad_sch</text>
</g>
<g font-size="1.4" fill="#0000c2">
<text x="156.2" y="50">DIP:</text>
<text x="160.2" y="50">GPIO6</text>
<text x="165.7" y="50">ADC;</text>
<text x="170" y="50">buttons:</text>
<text x="177.1" y="50">GPIO1</text>
<text x="182.6" y="50">ADC;</text>
<text x="186.9" y="50">GPIO5</text>
<text x="192.4" y="50">24V</text>
<text x="196.2" y="50">ADC.</text>
<text x="156.2" y="99.5">ON/ON:0V</text>
<text x="166.8" y="99.5">ON/OFF:1.06V</text>
<text x="180.4" y="99.5">OFF/ON:2.13V</text>
<text x="194" y="99.5">OFF/OFF:3.30V</text>
<text x="95" y="190.5">COM and</text>
<text x="102.9" y="190.5">POWER_0V:</text>
<text x="112.1" y="190.5">separate</text>
<text x="119.6" y="190.5">PCB</text>
<text x="123.6" y="190.5">wires,</text>
<text x="128.9" y="190.5">common</text>
<text x="136.1" y="190.5">external</text>
<text x="143.2" y="190.5">PSU</text>
<text x="147.2" y="190.5">negative.</text>
</g>
<g font-size="1.4" fill="#840000">
<text x="82.2" y="64.3">VIN24_ADC</text>
<text x="54.5" y="174.8">GND</text>
</g>
<g font-size="1.3" fill="#0f0f0f">
<text x="116.8" y="96.3">ZONE_LED_A</text>
<text x="199.4" y="116.6">DC_OPTO_C</text>
<text x="175.3" y="121.7">DC_LED_A</text>
<text x="66" y="131.8">AC_RELAY_LOW</text>
<text x="33" y="133.1">AC_RELAY_GATE</text>
<text x="208.3" y="135.6">DC_GATE</text>
</g>
<text font-size="1.3" fill="#840000" x="255" y="154.4">DC_DRIVER_COM</text>
</svg>
